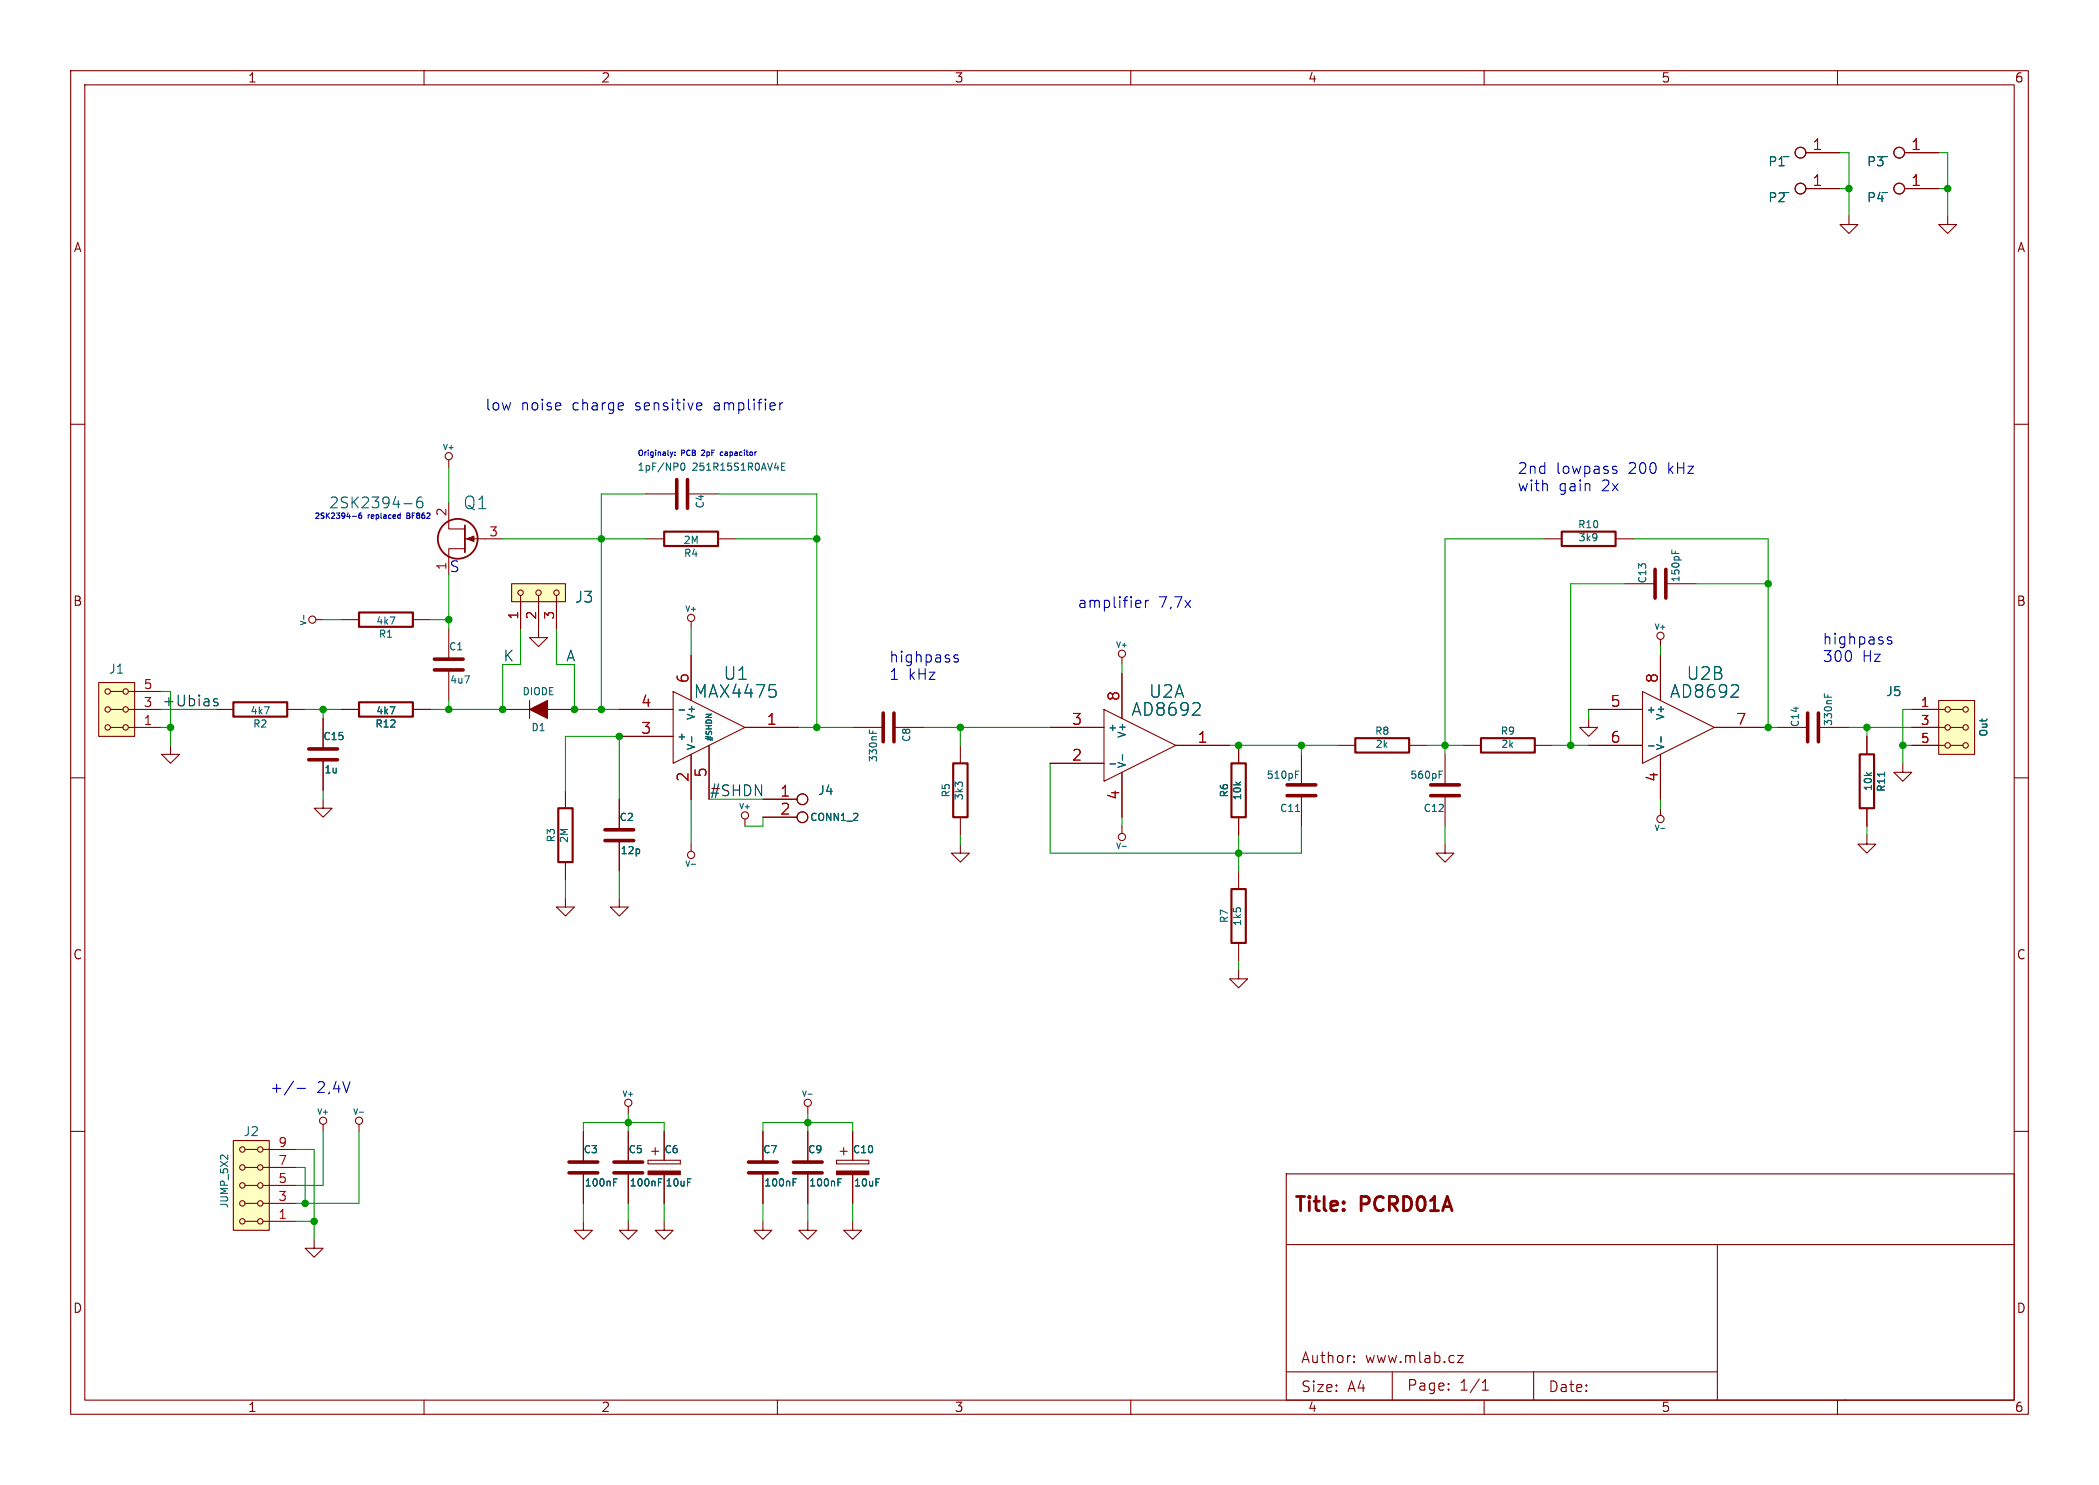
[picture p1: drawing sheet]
<svg xmlns="http://www.w3.org/2000/svg" width="297mm" height="210mm" viewBox="0 0 297 210" stroke-linecap="round" stroke-linejoin="round" font-family="sans-serif">
<g fill="none" stroke="#840000" stroke-width=".15">
<path d="M10 10h277v190h-277zM12 12h273v186h-273zM60 10v2M110 10v2M160 10v2M210 10v2M260 10v2M255.5 26.7h4.8M255.5 21.6h4.8M261.6 30.5v1.3h1.3l-1.3 1.2-1.3-1.2h1.3M269.5 26.7h4.8M269.5 21.6h4.8"/>
<path d="M275.6 30.5v1.3h1.3l-1.3 1.2-1.3-1.2h1.3M10 60h2M285 60h2M63.5 65v1M63.5 71.1v3.7h2.3M65.8 77.6h-2.3v1.1M65.8 76.2h5.3M91.4 69.9h4.4M91.4 76.2h2.6M97.3 69.9h4.3M101.6 76.2h2.5M218.4 76.2h2.6"/>
<path d="M228.6 76.2h2.5M14 96.5h5v7.6h-5zM15.6 97.8h1.8M18.2 97.8h4.7M44.7 87.6h1M48.3 87.6h2.5M58.4 87.6h2.6M63.5 88.9v4.3M63.5 94.7v4.4M72.4 82.6h7.6v2.5h-7.6zM73.7 84.2v4.7M74.9 99.1v2.5"/>
<path d="M76.2 84.2v6h1.3l-1.3 1.2-1.3-1.2h1.3M78.7 84.2v4.7M95.2 97.8l10.2 5.1-10.2 5.1zM97.8 87.9v1M97.8 92.7v6.4M158.7 93v1M158.7 95.3v6.3M229.9 82.6h4.3M232.4 97.8l10.2 5.1-10.2 5.1zM234.9 90.4v1M234.9 92.7v6.4M235.7 82.6h4.3"/>
<path d="M274.3 99.1h5.1v7.6h-5.1zM10 110h2M15.6 102.9h1.8M15.6 100.3h1.8M18.2 102.9h4.7M18.2 100.3h4.7M24.1 105.4v1.3h1.3l-1.3 1.3-1.2-1.3h1.2M30.5 100.3h2.5M40.6 100.3h2.6M45.7 113v1.3h1.3l-1.3 1.3-1.3-1.3h1.3M45.7 101.6v4.3M45.7 107.4v4.4"/>
<path d="M48.3 100.3h2.5M58.4 100.3h2.6M71.1 100.3h3.8M77.5 100.3h3.8M80 111.8v2.5M87.6 113v4.3M87.6 118.9v4.3M87.6 104.1h7.6M87.6 100.3h7.6M97.8 119.4v1M97.8 106.7v6.3M100.3 105.4v7.6"/>
<path d="M105.4 115.8v1M105.4 102.9h7.6M107.9 113h4.9M107.9 115.6h4.9M120.6 102.9h4.4M126.5 102.9h4.3M135.9 119.4v1.3h1.3l-1.3 1.2-1.3-1.2h1.3M135.9 105.4v2.6M135.9 115.6v2.5M148.6 102.9h7.6M148.6 108h7.6M156.2 100.3l10.2 5.1-10.2 5.1z"/>
<path d="M158.7 116.8v1.1M158.7 109.2v6.4M166.4 105.4h7.6M175.3 105.4v2.6M175.3 115.6v2.5M184.1 106.7v4.3M184.1 112.5v4.3M189.2 105.4h2.6M199.4 105.4h2.5M204.5 119.4v1.3h1.2l-1.2 1.2-1.3-1.2h1.3M204.5 106.7v4.3M204.5 112.5v4.3"/>
<path d="M207 105.4h2.5M217.2 105.4h2.5M224.8 101.6v1.3h1.3l-1.3 1.2-1.3-1.2h1.3M224.8 105.4h7.6M224.8 100.3h7.6M234.9 114.3v1M234.9 106.7v6.3M242.6 102.9h7.6M251.5 102.9h4.3M257.3 102.9h4.3M264.2 118.1v1.3h1.2l-1.2 1.3-1.3-1.3h1.3M264.2 104.1v2.6"/>
<path d="M264.2 114.3v2.5M269.2 108v1.2h1.3l-1.3 1.3-1.2-1.3h1.2M270.5 105.4h4.7M270.5 102.9h4.7M270.5 100.3h4.7M276 105.4h1.7M276 102.9h1.7M276 100.3h1.7M285 110h2M80 127v1.3h1.3l-1.3 1.2-1.3-1.2h1.3M80 121.9v2.6M87.6 127v1.3h1.3l-1.3 1.2-1.2-1.2h1.2"/>
<path d="M175.3 137.2v1.2h1.2l-1.2 1.3-1.3-1.3h1.3M175.3 123.2v2.5M175.3 133.4v2.5M10 160h2M45.7 159v1M50.8 159v1M88.9 156.5v1M114.3 156.5v1M285 160h2M33 161.3h5.1v12.7h-5.1zM34.7 162.6h1.7M34.7 165.1h1.7"/>
<path d="M34.7 167.6h1.7M34.7 170.2h1.7M34.7 172.7h1.7M37.2 162.6h4.7M37.2 165.1h4.7M37.2 167.6h4.7M37.2 170.2h4.7M37.2 172.7h4.7M44.4 175.3v1.2h1.3l-1.3 1.3-1.2-1.3h1.2M82.5 172.7v1.3h1.3l-1.3 1.3-1.2-1.3h1.2M82.5 160v4.3M82.5 165.9v4.3"/>
<path d="M88.9 172.7v1.3h1.3l-1.3 1.3-1.3-1.3h1.3M88.9 160v4.3M88.9 165.9v4.3M91.7 164.1v.5zM91.7 164.6h4.6zM91.7 164.1h4.6zM92.2 162.8h1zM92.7 162.3v1zM94 172.7v1.3h1.2l-1.2 1.3-1.3-1.3h1.3M94 160v4.1M94 166.1v4.1M96.3 164.1v.5z"/>
<path d="M107.9 172.7v1.3h1.3l-1.3 1.3-1.2-1.3h1.2M107.9 160v4.3M107.9 165.9v4.3M114.3 172.7v1.3h1.3l-1.3 1.3-1.3-1.3h1.3M114.3 160v4.3M114.3 165.9v4.3M118.4 164.1v.5zM118.4 164.6h4.5zM118.4 164.1h4.5zM118.9 162.8h1zM119.4 162.3v1zM120.6 172.7v1.3h1.3l-1.3 1.3-1.2-1.3h1.2"/>
<path d="M120.6 160v4.1M120.6 166.1v4.1M122.9 164.1v.5zM182 166h103v32h-103zM182 176h103M243 176v22M60 198v2M110 198v2M160 198v2M182 194h61M191.6 192.6h.1l-.1 .1M191.6 192.6h-.1l.1 .1"/>
<path d="M191.6 191.8v.1M191.6 192.6v.1M191.6 191.8h.1l-.1 .1M191.6 191.8h-.1l.1 .1M197 194v4M205 196.5v.1M205 195.7v.1M206.2 191.7h.8l-.8 1h.8M209.7 196.6h.9M209.7 195.5l.5-.4v1.5M210 198v2M217 194v4"/>
<path d="M260 198v2M261 198h.1"/>
<circle cx="254.8" cy="26.7" r=".76"/>
<circle cx="254.8" cy="21.6" r=".76"/>
<circle cx="268.7" cy="26.7" r=".76"/>
<circle cx="268.7" cy="21.6" r=".76"/>
<circle cx="63.5" cy="64.5" r=".51"/>
<circle cx="15.2" cy="97.8" r=".38"/>
<circle cx="17.8" cy="97.8" r=".38"/>
<circle cx="44.2" cy="87.6" r=".51"/>
<circle cx="73.7" cy="83.8" r=".38"/>
<circle cx="76.2" cy="83.8" r=".38"/>
<circle cx="78.7" cy="83.8" r=".38"/>
<circle cx="97.8" cy="87.4" r=".51"/>
<circle cx="158.8" cy="92.5" r=".51"/>
<circle cx="235" cy="89.9" r=".51"/>
<circle cx="15.2" cy="100.3" r=".38"/>
<circle cx="15.2" cy="102.9" r=".38"/>
<circle cx="17.8" cy="100.3" r=".38"/>
<circle cx="17.8" cy="102.9" r=".38"/>
<circle cx="105.4" cy="115.3" r=".51"/>
<circle cx="113.5" cy="113" r=".76"/>
<circle cx="113.5" cy="115.6" r=".76"/>
<circle cx="158.8" cy="118.4" r=".51"/>
<circle cx="235" cy="115.8" r=".51"/>
<circle cx="275.6" cy="100.3" r=".38"/>
<circle cx="275.6" cy="102.9" r=".38"/>
<circle cx="275.6" cy="105.4" r=".38"/>
<circle cx="278.1" cy="105.4" r=".38"/>
<circle cx="278.1" cy="100.3" r=".38"/>
<circle cx="278.1" cy="102.9" r=".38"/>
<circle cx="97.8" cy="120.9" r=".51"/>
<circle cx="45.7" cy="158.5" r=".51"/>
<circle cx="50.8" cy="158.5" r=".51"/>
<circle cx="88.9" cy="156" r=".51"/>
<circle cx="114.3" cy="156" r=".51"/>
<circle cx="34.3" cy="172.7" r=".38"/>
<circle cx="34.3" cy="170.2" r=".38"/>
<circle cx="34.3" cy="162.6" r=".38"/>
<circle cx="34.3" cy="167.6" r=".38"/>
<circle cx="34.3" cy="165.1" r=".38"/>
<circle cx="36.8" cy="172.7" r=".38"/>
<circle cx="36.8" cy="170.2" r=".38"/>
<circle cx="36.8" cy="165.1" r=".38"/>
<circle cx="36.8" cy="162.6" r=".38"/>
<circle cx="36.8" cy="167.6" r=".38"/>
</g>
<g fill="none" stroke="#006464" stroke-width=".15">
<path d="M57.1 71.2h1.2M59.7 70.3a.6 .6 0 0 0-.7 .6v.6l.1 .2 .4 .1 .3-.1v-.5l-.1-.3h-.4l-.3 .3M96.5 65.5h.1a.54 .54 0 0 1 .3 .5 .54 .54 0 0 1-.3 .5 .68 .68 0 0 1-.1-1zM110.6 66h.3M111.1 65.5h-.5v1h.5M236.6 77.8v.5M237 77.9v.4M43 87v.6M109.7 97.7l.1 .1-.1 .6M169.7 99.5l.1 .2-.1 .4M244.9 98.6h1.1M245.9 97l.1 .2-.1 .4"/>
<path d="M258.1 98.1v.5M258.6 98.3v.3M96.1 100.4h.8M97.9 104.2v.8M123 103.2v.5M123.5 103.4v.3M157.1 108h.7M158.8 119.7h.6M158.8 106.7v.8M168.7 101.1h1.1M183.3 109.5h.3M183.3 109h.5"/>
<path d="M183.3 114.8h.6M203.6 109.5h.4M203.6 109h.5M233.3 105.5h.7M235 117.1h.6M235 104.2v.8M266.7 109.2v.6M97.8 122.2h.6M50.8 157.3h.6M114.3 154.7h.6M31.3 163.4h.3M32.2 163.4v.6"/>
<path d="M86.8 167.2h.4M86.8 166.7h.5M93.2 167.2h.3M93.2 166.7h.5M112.2 167.2h.4M112.2 166.7h.5M118.6 167.2h.3M118.6 166.7h.5"/>
</g>
<path d="M94 75.2h7.6v2h-7.6zM221 75.2h7.6v2h-7.6zM33 99.3h7.6v2h-7.6zM50.8 86.6h7.6v2h-7.6zM50.8 99.3h7.6v2h-7.6zM79 114.3h2v7.6h-2zM134.9 108h2v7.6h-2zM174.2 108h2.1v7.6h-2.1zM191.8 104.4h7.6v2h-7.6zM209.5 104.4h7.7v2h-7.7zM263.1 106.7h2.1v7.6h-2.1zM174.2 125.7h2.1v7.7h-2.1z" fill="none" stroke="#840000" stroke-width=".3"/>
<g fill="#840000" stroke="#840000" stroke-width=".15">
<path d="M118.4 165.6h4.5v.5h-4.5z"/>
<path d="M91.7 165.6h4.6v.5h-4.6z"/>
<path d="M74.9 100.3l2.6-1.2v2.5z"/>
<path d="M66 76.2l1.1-.4v.8z"/>
</g>
<g fill="none" stroke="#840000" stroke-width=".51">
<path d="M95.8 67.8v4.1M97.3 67.8v4.1M61.5 94.7h4M61.5 93.2h4M234.2 80.5v4.1M235.7 80.5v4.1M43.7 107.4h4.1M43.7 105.9h4.1M85.6 118.9h4.1M85.6 117.3h4.1M125 100.8v4.1M126.5 100.8v4.1"/>
<path d="M182.1 111h4.1M182.1 112.5h4.1M202.4 111h4.1M202.4 112.5h4.1M255.8 100.8v4.1M257.3 100.8v4.1M80.5 165.9h4.1M80.5 164.3h4.1M86.9 165.9h4M86.9 164.3h4M105.9 165.9h4.1M105.9 164.3h4.1"/>
<path d="M112.3 165.9h4M112.3 164.3h4"/>
</g>
<g fill="#ffffc2" stroke="#ffffc2" stroke-width=".14">
<path d="M72.4 82.6h7.6v2.5h-7.6z"/>
<path d="M33 161.3h5.1v12.7h-5.1z"/>
<path d="M14 96.5h5v7.6h-5z"/>
<path d="M274.3 99.1h5.1v7.6h-5.1z"/>
</g>
<g fill="none" stroke="#840000" stroke-width=".25">
<path d="M65.8 74.3v3.8"/>
<circle cx="64.8" cy="76.2" r="2.82"/>
</g>
<path d="M30.8 98.9l-.4-.1-.2 .2 .1 .2 .5 .2 .1 .1-.1 .3h-.1h-.5" fill="none" stroke="#0f0f0f" stroke-width=".15"/>
<g fill="none" stroke="#0000c2" stroke-width=".15">
<path d="M79.3 57v.3l-.7 .2M88 57h.1l.1 .3-.7 .2M88.1 57.9l-.1 .1M98.7 57.9l.1 .1 .4-.1M98.7 57h.4h.1l.1 .3-.7 .2M110.3 57v1M110.8 57h-.3l-.2 .2M49.8 73h.6M50.8 72.7v.5l.1 .1 .3-.1v-.2l-.2-.2M50.9 72.8l-.1 .2M56.6 73.3h-.2M56.6 72.5v.8"/>
<path d="M94.8 63.9l.2 .5M95 64.4l-.1 .2M95.2 63.9l-.2 .5M95.5 63.9v.1M95.5 64.3v.1M102.1 63.9l-.2 .2v.2l.2 .1M228.4 66.4l.3 .1 .1 .2-.2 .3h-.3M228.4 65.9l.3 .1M135.6 92.7l-.4-.1-.2 .2v.2l.6 .2v.1v.2l-.2 .1-.4-.1M160.9 84.9l.5 .1v.3l-.7 .1M161.4 85.8l-.5 .1M162.1 84.9v1"/>
<path d="M162.5 84.9l-.3 .1-.1 .2M267.6 90.1h-.3l-.2 .2v.2l.5 .1 .1 .2-.1 .2-.1 .1-.4-.1M41.5 152.9l-1.3 2M42 153.9h1.2"/>
</g>
<g fill="none" stroke="#009600" stroke-width=".15">
<path d="M260.3 26.7h1.3M260.3 21.6h1.3v8.9M274.3 21.6h1.3v8.9M274.3 26.7h1.3M63.5 66v5.1M71.1 76.2h20.3M91.4 69.9h-6.3v30.4M101.6 69.9h14v33M104.1 76.2h11.5M218.4 76.2h-13.9v30.5M231.1 76.2h19.1v26.7h1.3M24.1 97.8v7.6"/>
<path d="M45.7 87.6h2.6M61 87.6h2.5M63.5 81.3v7.6M63.5 99.1v1.2M73.7 88.9v5.1h-2.6v6.3h-10.1M78.7 88.9v5.1h2.6v6.3h6.3M97.8 88.9v3.8M158.7 94v1.3M229.9 82.6h-7.7v22.8M234.9 91.4v1.3M240 82.6h10.2M22.9 102.9h1.2"/>
<path d="M22.9 100.3h7.6M43.2 100.3h5.1M45.7 100.3v1.3M45.7 111.8v1.2M80 111.8v-7.7h7.6v8.9M97.8 113v6.4M100.3 113h7.6M107.9 115.6v1.2h-2.5M113 102.9h7.6M130.8 102.9h17.8M135.9 102.9v2.5M135.9 118.1v1.3"/>
<path d="M148.6 108v12.7h35.5v-3.9M158.7 115.6v1.2M174 105.4h15.2M175.3 118.1v5.1M184.1 105.4v1.3M201.9 105.4h5.1M204.5 116.8v2.6M219.7 105.4h5.1M224.8 100.3v1.3M234.9 113v1.3M261.6 102.9h8.9M264.2 102.9v1.2"/>
<path d="M264.2 116.8v1.3M269.2 105.4h1.3M270.5 100.3h-1.3v7.7M80 124.5v2.5M87.6 123.2v3.8M175.3 135.9v1.3M88.9 157.5v2.5M114.3 157.5v2.5M41.9 162.6h2.5v12.7M41.9 172.7h2.5M41.9 165.1h1.3v5.1M45.7 160v7.6h-3.8"/>
<path d="M50.8 160v10.2h-8.9M82.5 160v-1.2h11.5v1.2M82.5 170.2v2.5M88.9 170.2v2.5M94 170.2v2.5M107.9 160v-1.2h12.7v1.2M107.9 170.2v2.5M114.3 170.2v2.5M120.6 170.2v2.5"/>
</g>
<g fill="#009600" stroke="#009600" stroke-width=".15">
<circle cx="63.5" cy="100.3" r=".46"/>
<circle cx="71.1" cy="100.3" r=".46"/>
<circle cx="45.7" cy="100.3" r=".46"/>
<circle cx="63.5" cy="87.6" r=".46"/>
<circle cx="24.1" cy="102.9" r=".46"/>
<circle cx="175.3" cy="120.7" r=".46"/>
<circle cx="135.9" cy="102.9" r=".46"/>
<circle cx="175.3" cy="105.4" r=".46"/>
<circle cx="184.1" cy="105.4" r=".46"/>
<circle cx="114.3" cy="158.8" r=".46"/>
<circle cx="250.2" cy="102.9" r=".46"/>
<circle cx="264.2" cy="102.9" r=".46"/>
<circle cx="222.2" cy="105.4" r=".46"/>
<circle cx="204.5" cy="105.4" r=".46"/>
<circle cx="85.1" cy="100.3" r=".46"/>
<circle cx="87.6" cy="104.1" r=".46"/>
<circle cx="81.3" cy="100.3" r=".46"/>
<circle cx="85.1" cy="76.2" r=".46"/>
<circle cx="115.6" cy="102.9" r=".46"/>
<circle cx="115.6" cy="76.2" r=".46"/>
<circle cx="44.4" cy="172.7" r=".46"/>
<circle cx="43.2" cy="170.2" r=".46"/>
<circle cx="88.9" cy="158.8" r=".46"/>
<circle cx="250.2" cy="82.6" r=".46"/>
<circle cx="269.2" cy="105.4" r=".46"/>
<circle cx="261.6" cy="26.7" r=".46"/>
<circle cx="275.6" cy="26.7" r=".46"/>
</g>
<g font-size="2.8" fill="#840000">
<text x="183" y="171.8">Title:</text>
<text x="192.5" y="171.8">PCRD01A</text>
</g>
<g font-size="2.5" fill="#006464">
<text x="65.5" y="72.2">Q1</text>
<text x="98.1" y="98.9">MAX4475</text>
<text x="102.3" y="96.3">U1</text>
<text x="160" y="101.4">AD8692</text>
<text x="162.5" y="98.9">U2A</text>
<text x="236.2" y="98.9">AD8692</text>
<text x="238.6" y="96.3">U2B</text>
</g>
<g font-size="2.1" fill="#a90000">
<text x="256.4" y="21.3">1</text>
<text x="270.4" y="21.3">1</text>
<text x="256.4" y="26.4">1</text>
<text x="270.4" y="26.4">1</text>
<text x="90.7" y="100.1">4</text>
<text x="97.5" y="96.6" transform="rotate(-90 97.5 96.6)">6</text>
<text x="158.5" y="99.2" transform="rotate(-90 158.5 99.2)">8</text>
<text x="227.8" y="100.1">5</text>
<text x="234.7" y="96.6" transform="rotate(-90 234.7 96.6)">8</text>
<text x="90.7" y="103.9">3</text>
<text x="108.5" y="102.6">1</text>
<text x="151.6" y="107.7">2</text>
<text x="151.6" y="102.6">3</text>
<text x="169.4" y="105.2">1</text>
<text x="227.8" y="105.2">6</text>
<text x="245.6" y="102.6">7</text>
<text x="97.5" y="110.6" transform="rotate(-90 97.5 110.6)">2</text>
<text x="100.1" y="110" transform="rotate(-90 100.1 110)">5</text>
<text x="110.4" y="112.8">1</text>
<text x="158.5" y="113.2" transform="rotate(-90 158.5 113.2)">4</text>
<text x="234.7" y="110.6" transform="rotate(-90 234.7 110.6)">4</text>
<text x="110.4" y="115.3">2</text>
</g>
<g font-size="2.1" fill="#0000c2">
<text x="68.6" y="58.2">low</text>
<text x="73.6" y="58.2">noise</text>
<text x="80.9" y="58.2">charge</text>
<text x="89.8" y="58.2">sensitive</text>
<text x="101" y="58.2">amplifier</text>
<text x="214.6" y="67.1">2nd</text>
<text x="214.6" y="69.6">with</text>
<text x="220.1" y="67.1">lowpass</text>
<text x="220.4" y="69.6">gain</text>
<text x="226.5" y="69.6">2x</text>
<text x="230.3" y="67.1">200</text>
<text x="235.9" y="67.1">kHz</text>
<text x="46.5" y="72.1">2SK2394-6</text>
<text x="63.5" y="81">S</text>
<text x="152.4" y="86.1">amplifier</text>
<text x="163.8" y="86.1">7,7x</text>
<text x="125.7" y="93.8">highpass</text>
<text x="257.8" y="91.3">highpass</text>
<text x="257.8" y="93.7">300</text>
<text x="263.4" y="93.7">Hz</text>
<text x="125.7" y="96.3">1</text>
<text x="128.4" y="96.3">kHz</text>
<text x="38.1" y="154.7">+/-</text>
<text x="44.7" y="154.7">2,4V</text>
</g>
<text font-size="2.1" fill="#006464" x="81.3" y="85.4">J3</text>
<g font-size="2.1" fill="#0f0f0f">
<text x="71.1" y="93.7">K</text>
<text x="80" y="93.7">A</text>
<text x="100.3" y="112.7">#SHDN</text>
</g>
<text font-size="2.1" fill="#009600" x="22.9" y="100">+Ubias</text>
<g font-size="2.1" fill="#840000">
<text x="184" y="192.9">Author:</text>
<text x="184" y="197">Size:</text>
<text x="190.6" y="197">A4</text>
<text x="193.1" y="192.9">www.mlab.cz</text>
<text x="199" y="196.8">Page:</text>
<text x="206.4" y="196.8">1/1</text>
<text x="219" y="197">Date:</text>
</g>
<g font-size="1.8" fill="#840000">
<text x="35" y="11.8">1</text>
<text x="85" y="11.8">2</text>
<text x="135" y="11.8">3</text>
<text x="185" y="11.8">4</text>
<text x="235" y="11.8">5</text>
<text x="285" y="11.8">6</text>
<text x="10.4" y="35.8">A</text>
<text x="285.4" y="35.8">A</text>
<text x="10.3" y="85.8">B</text>
<text x="285.3" y="85.8">B</text>
<text x="10.3" y="135.8">C</text>
<text x="285.3" y="135.8">C</text>
<text x="10.3" y="185.8">D</text>
<text x="285.3" y="185.8">D</text>
<text x="35" y="199.8">1</text>
<text x="85" y="199.8">2</text>
<text x="135" y="199.8">3</text>
<text x="185" y="199.8">4</text>
<text x="235" y="199.8">5</text>
<text x="285" y="199.8">6</text>
</g>
<g font-size="1.8" fill="#006464">
<text x="250.2" y="23.7">P1</text>
<text x="264.1" y="23.7">P3</text>
<text x="250.2" y="28.8">P2</text>
<text x="264.1" y="28.8">P4</text>
<text x="15.4" y="95.4">J1</text>
<text x="266.8" y="98.6">J5</text>
<text x="115.7" y="112.6">J4</text>
<text x="34.4" y="160.8">J2</text>
</g>
<g font-size="1.8" fill="#a90000">
<text x="63.2" y="73.1" transform="rotate(-90 63.2 73.1)">2</text>
<text x="69.2" y="75.9">3</text>
<text x="63.2" y="80.7" transform="rotate(-90 63.2 80.7)">1</text>
<text x="73.4" y="87.7" transform="rotate(-90 73.4 87.7)">1</text>
<text x="75.9" y="87.7" transform="rotate(-90 75.9 87.7)">2</text>
<text x="78.5" y="87.7" transform="rotate(-90 78.5 87.7)">3</text>
<text x="20.3" y="100.1">3</text>
<text x="20.3" y="97.5">5</text>
<text x="271.7" y="100.1">1</text>
<text x="20.3" y="102.6">1</text>
<text x="271.7" y="102.6">3</text>
<text x="271.7" y="105.2">5</text>
<text x="39.3" y="167.4">5</text>
<text x="39.3" y="164.8">7</text>
<text x="39.3" y="162.3">9</text>
<text x="39.3" y="172.5">1</text>
<text x="39.3" y="169.9">3</text>
</g>
<g font-size="1.4" fill="#006464">
<text x="252.3" y="22.3">_</text>
<text x="266.2" y="22.3">_</text>
<text x="252.3" y="27.4">_</text>
<text x="266.2" y="27.4">_</text>
<text x="90.1" y="66.7">1pF/NP0</text>
<text x="98" y="66.7">251R15S1R0AV4E</text>
<text x="99.8" y="72" transform="rotate(-90 99.8 72)">C4</text>
<text x="96.7" y="77.1">2M</text>
<text x="223.2" y="74.9">R10</text>
<text x="223.3" y="76.7">3k9</text>
<text x="96.7" y="78.9">R4</text>
<text x="233.1" y="82.6" transform="rotate(-90 233.1 82.6)">C13</text>
<text x="237.8" y="82.4" transform="rotate(-90 237.8 82.4)">150pF</text>
<text x="53.2" y="88.5">4k7</text>
<text x="53.5" y="90.4">R1</text>
<text x="63.5" y="92.1">C1</text>
<text x="35.4" y="101.2">4k7</text>
<text x="53.2" y="101.2">4k7</text>
<text x="63.6" y="96.8">4u7</text>
<text x="73.9" y="98.5">DIODE</text>
<text x="98.5" y="101.9" transform="rotate(-90 98.5 101.9)">V+</text>
<text x="232.9" y="101">+</text>
<text x="235.6" y="101.9" transform="rotate(-90 235.6 101.9)">V+</text>
<text x="35.7" y="103.1">R2</text>
<text x="45.7" y="104.8">C15</text>
<text x="53" y="103.1">R12</text>
<text x="75.1" y="103.6">D1</text>
<text x="95.8" y="104.8">+</text>
<text x="98.5" y="106.2" transform="rotate(-90 98.5 106.2)">V-</text>
<text x="124.3" y="107.9" transform="rotate(-90 124.3 107.9)">330nF</text>
<text x="129" y="105" transform="rotate(-90 129 105)">C8</text>
<text x="156.7" y="103.6">+</text>
<text x="159.4" y="104.4" transform="rotate(-90 159.4 104.4)">V+</text>
<text x="194.5" y="104.1">R8</text>
<text x="194.6" y="105.9">2k</text>
<text x="212.3" y="104.1">R9</text>
<text x="212.4" y="105.9">2k</text>
<text x="235.6" y="106.2" transform="rotate(-90 235.6 106.2)">V-</text>
<text x="254.7" y="102.9" transform="rotate(-90 254.7 102.9)">C14</text>
<text x="259.4" y="102.7" transform="rotate(-90 259.4 102.7)">330nF</text>
<text x="281.4" y="104.2" transform="rotate(-90 281.4 104.2)">Out</text>
<text x="45.8" y="109.5">1u</text>
<text x="134.6" y="112.8" transform="rotate(-90 134.6 112.8)">R5</text>
<text x="136.4" y="113.3" transform="rotate(-90 136.4 113.3)">3k3</text>
<text x="159.4" y="108.7" transform="rotate(-90 159.4 108.7)">V-</text>
<text x="173.9" y="112.8" transform="rotate(-90 173.9 112.8)">R6</text>
<text x="175.8" y="113.3" transform="rotate(-90 175.8 113.3)">10k</text>
<text x="179.2" y="110.3">510pF</text>
<text x="199.5" y="110.3">560pF</text>
<text x="265" y="111.9" transform="rotate(-90 265 111.9)">10k</text>
<text x="266.9" y="112.1" transform="rotate(-90 266.9 112.1)">R11</text>
<text x="78.7" y="119.2" transform="rotate(-90 78.7 119.2)">R3</text>
<text x="80.5" y="119.3" transform="rotate(-90 80.5 119.3)">2M</text>
<text x="87.6" y="116.3">C2</text>
<text x="114.6" y="116.3">CONN1_2</text>
<text x="181.1" y="115">C11</text>
<text x="201.4" y="115">C12</text>
<text x="87.8" y="121">12p</text>
<text x="173.9" y="130.6" transform="rotate(-90 173.9 130.6)">R7</text>
<text x="175.8" y="131" transform="rotate(-90 175.8 131)">1k5</text>
<text x="82.5" y="163.3">C3</text>
<text x="82.7" y="168">100nF</text>
<text x="88.9" y="163.3">C5</text>
<text x="89" y="168">100nF</text>
<text x="93.9" y="163.3">C6</text>
<text x="94.1" y="168">10uF</text>
<text x="107.9" y="163.3">C7</text>
<text x="108.1" y="168">100nF</text>
<text x="114.3" y="163.3">C9</text>
<text x="114.4" y="168">100nF</text>
<text x="120.6" y="163.3">C10</text>
<text x="120.8" y="168">10uF</text>
<text x="32.4" y="170.9" transform="rotate(-90 32.4 170.9)">JUMP_5X2</text>
</g>
<g font-size="1.1" fill="#006464">
<text x="62.6" y="63.8">V+</text>
<text x="43.5" y="88.5" transform="rotate(-90 43.5 88.5)">V-</text>
<text x="96.9" y="86.7">V+</text>
<text x="234" y="89.2">V+</text>
<text x="157.8" y="91.8">V+</text>
<text x="100.9" y="104.9" transform="rotate(-90 100.9 104.9)">#SHDN</text>
<text x="104.5" y="114.6">V+</text>
<text x="234" y="117.7">V-</text>
<text x="96.9" y="122.7">V-</text>
<text x="157.8" y="120.2">V-</text>
<text x="88" y="155.3">V+</text>
<text x="113.4" y="155.3">V-</text>
<text x="44.8" y="157.8">V+</text>
<text x="49.9" y="157.8">V-</text>
</g>
<g font-size="1.1" fill="#0000c2">
<text x="90.2" y="64.5">Originaly:</text>
<text x="96.4" y="64.5">PCB</text>
<text x="99.5" y="64.5">2pF</text>
<text x="102.4" y="64.5">capacitor</text>
<text x="44.4" y="73.4">2SK2394-6</text>
<text x="52" y="73.4">replaced</text>
<text x="57.8" y="73.4">BF862</text>
</g>
</svg>
